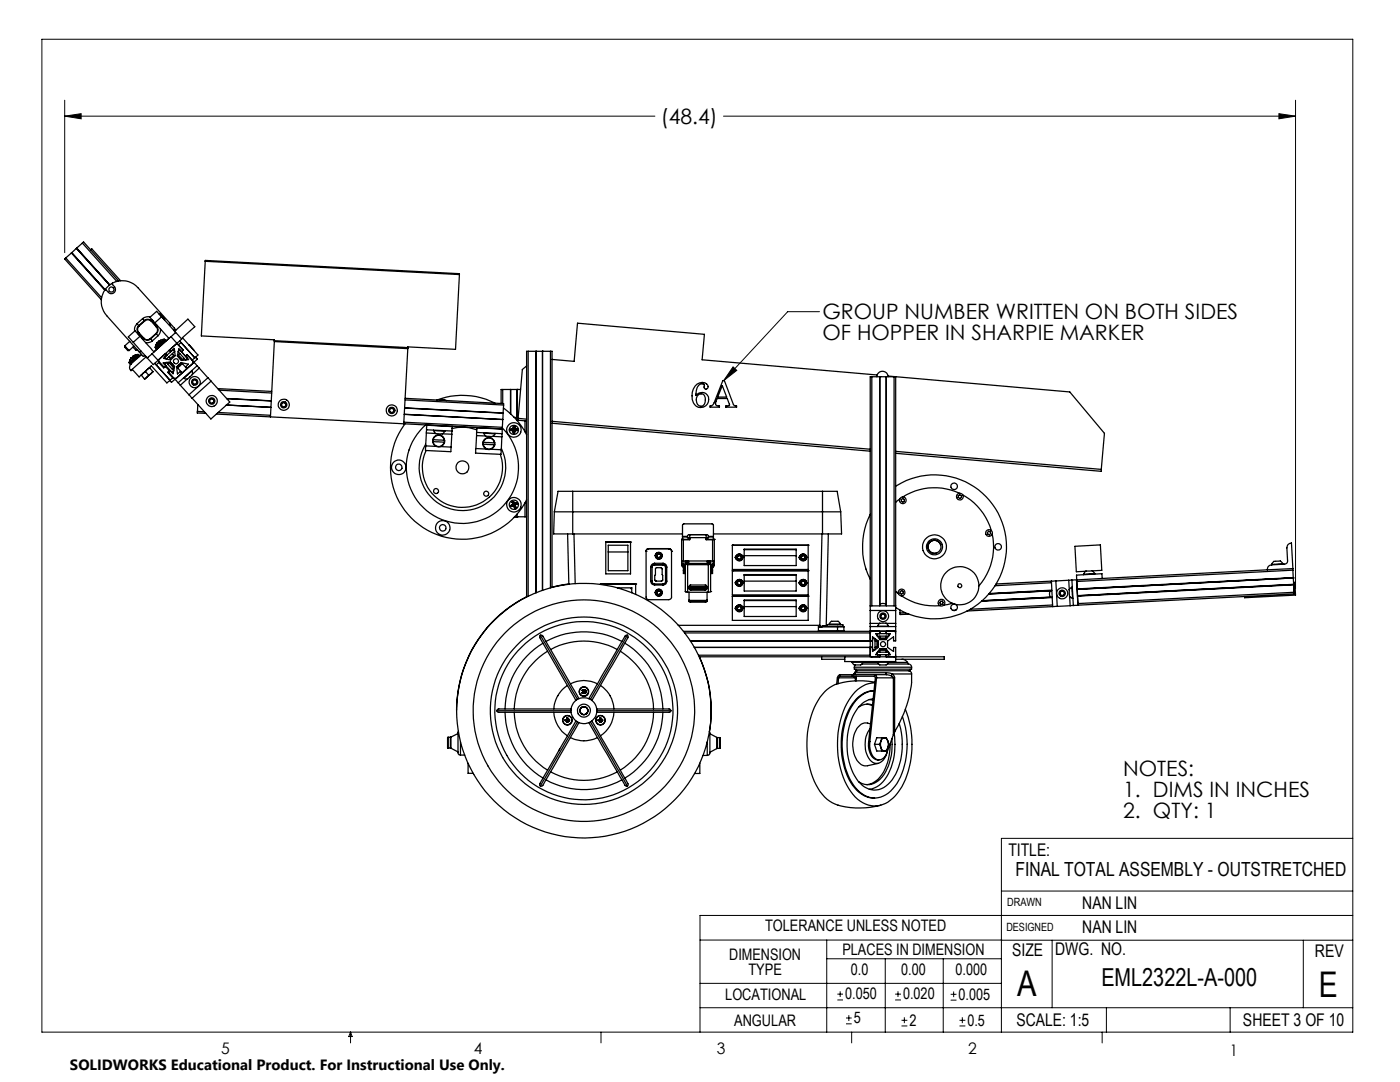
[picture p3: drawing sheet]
<svg xmlns="http://www.w3.org/2000/svg" width="279mm" height="216mm" viewBox="0 0 279 216" stroke-linecap="round" stroke-linejoin="round" font-family="sans-serif">
<g fill="none" stroke="#000" stroke-width=".2">
<path d="M8.4 7.8h261.6v198.2h-261.6zM12.9 23.2l3.3-.5v1zM12.9 20v30.4M12.9 23.2h117.8M144.4 23.2h114.2M255.2 22.7l3.4 .5-3.4 .5zM258.6 20v97.5M146.3 73.2l.7 .7-2.6 2.1zM163.5 62.2h-6.3l-12.8 13.8M199.8 177.8h70.2M270 167.3h-70.2v38.7M139.7 187.6h60.2"/>
<path d="M139.7 196.2h60.1M165 187.6v18.4M165 191.3h34.8M167.1 199.5h1.1M167.1 198.4h1.1M167.7 197.8v1.1M176.7 191.3v14.7M178.6 199.5h1.2M178.6 198.4h1.2M179.2 197.8v1.1M188.2 191.3v14.7M189.7 199.6h1.2"/>
<path d="M189.7 198.4h1.2M190.3 197.8v1.2M199.8 187.6h70.2M210 187.6v13.5M260.1 187.6v13.5M270 182.7h-130.3v23.3M70 206v2.1M70 206l.3 .8h-.7zM119.9 206v2.1M139.7 201.1h130.3M168.8 204.3h1.2M168.8 203.1h1.2"/>
<path d="M169.4 202.6v1.1M170 206v2.1M179.9 204.7h1.2M179.9 203.6h1.2M180.5 203v1.2M191.5 204.7h1.2M191.5 203.6h1.2M192.1 203v1.2M220 206v2.1M220.8 201.1v4.9M245.5 201.1v4.9"/>
</g>
<g fill="#000">
<path d="M146.3 73.2l.7 .7-2.6 2.1z"/>
<path d="M12.9 23.2l3.3-.5v1zM255.2 22.7l3.4 .5-3.4 .5z"/>
</g>
<g fill="none" stroke="#000" stroke-width=".25">
<path d="M13.1 51.5l-.2 .2 7.3 8.1M13.1 51.5l7.2 7.9M14.3 50.5l-1.2 1M14.3 50.5l6.6 7.4M14.3 50.4v.1M14.3 50.4l6.7 7.4M14.3 50.4h.1M15.2 49.6l-.9 .8M15.3 49.5l6.6 7.4-6.7-7.3M15.3 49.5l-.1 .1M15.3 49.5h.1M15.3 49.5l6.6 7.3"/>
<path d="M16.4 48.5l.3-.2 7 7.8M16.4 48.5l-1.1 1M16.4 48.5l6.9 7.7M18.1 49.8l.2-.2 5.8 6.4M21 57.8a4.1 4.1 0 0 0 .3 5.2l6.4 7.1M22.4 56.5v.2a1.03 1.03 0 0 1 .2 1.8 1.1 1.1 0 0 1-1.4-.6l-.2-.1M22.4 56.5a4.1 4.1 0 0 1 5.1 .9l6.4 7.1M22.4 56.5l-.6 .4-.8 .9M41 52.1l50.7 2.7M41 52.1v-.1l50.7 2.6v.2M41 52.1l-.8 14.9 14.6 .8v.2M91.7 54.8l-.8 14.9-9.5-.5v.2"/>
<path d="M24.9 69l.9 1M24.9 69l.1 .5 .5 .5h.3M25.8 72.3v.2M25.8 72.5l.2 .1M25.9 68.1l-1 .9M26 72.6h.2M26 71.8l-.2 .5M26.1 73.9h.1M26.1 71.5h.1M26.1 71.5l-.1 .3M26.2 71.5l-.2 .3M26.2 71.5h.1"/>
<path d="M26.2 71.4l-.1 .1M26.2 71.4h.1M26.3 71.4l-.1 .1M26.3 71.4h.1M26.4 73.7l1.4 1.5 2.4-2.2 3.1 3.4 .6-.5M26.5 71.2h.1M26.5 69.3l.2 .2a.65 .65 0 0 0 .8 .4M26.5 71.1h.1M26.5 71.1v.1M26.6 71.1l-.3 .2M26.6 71.1h.1M26.6 71.1v.1"/>
<path d="M26.6 68.3l2.8 3.1M26.7 71l-.1 .1M26.7 71h.1M26.7 69.1l-.9 .9M27 70.9h.1M27 70.9l-.3 .1M27.3 64.6l.4 .4M27.3 64.6l-.4 .8v.6M27.6 70.7l.1 .1M27.6 70.7l-.6 .2M27.6 70.7l-1.8 1.6M27.6 66.4l-.2 .2"/>
<path d="M27.6 66.4l1 1.2M27.7 70.8l-1.9 1.7M27.7 70.8l.1 .1M27.7 65l.1 .1M27.7 66.4h-.1M27.7 65a.98 .98 0 0 0-.1 1.4M27.7 66.4l1 1.1M27.7 70.1l.9 1 .5-.1M27.8 65.1a.9 .9 0 0 0-.1 1.3M27.8 70.9v.3M27.8 70.9l-1.8 1.7M27.8 66.6l-.2 .2"/>
<path d="M27.9 67.1l-.9-1.1-1.4 1.2 1 1.1M27.9 67.1l-1.3 1.2M28.2 70.1l-.2 .1-.3-.1M28.2 74.8v.1M28.2 70.7l-2.1 1.9a.94 .94 0 0 0 0 1.3M28.2 74.9l.6 .7M28.4 67.3l-.1 .2M28.5 63.6l.3 .4M28.5 63.6l-1.2 1M28.6 67.6a1.03 1.03 0 0 0 1.5 0M28.6 67.6l-.1 .1M28.7 67.5l-.1 .1"/>
<path d="M28.7 67.5a.94 .94 0 0 0 1.3 .1M28.8 64h.1M28.8 64a1.07 1.07 0 0 1 1.5 0M28.8 64l-1.1 1M28.9 64a.99 .99 0 0 1 1.3 .1M28.9 64l-1.1 1.1M29 74.2l-.8 .7M29 74.2l.7 .7M29.2 71.2l-3.1 2.7M29.3 75.3l-.5 .3M29.4 71.4l1.2 1.3 .9-.8M29.7 74.9l-.4 .4"/>
<path d="M29.8 73.3l.1 .1M29.9 73.4l-.6 .4-.3 .4M29.9 73.4l.6 .7M30 67.6h.1M30 63.3l-.7-.1-.8 .4M30.1 67.6l.3 .4M30.1 74.5l-.4 .4M30.1 74.5l-.8 .8M30.2 64.1l1 1.1M30.3 64l-.1 .1M30.3 64l1 1.2M30.3 70.6l-.9 .8"/>
<path d="M30.3 70.6l1.2 1.3M30.4 68l-.5 .3-.8 .1M30.4 63.9l-.1 .1M30.5 74.1l-.4 .4M30.6 64.1l-.2 .1M30.9 72.5l3 3.4M30.9 64.4l2.8 3.1-3 2.7-2.8-3.1M31 69.3v.1M31 69.4l.2 .2M31.2 69.6h.2M31.2 66.5v.1M31.2 66.5l-1.2 1.1"/>
<path d="M31.2 65.2a.94 .94 0 0 1 0 1.3M31.2 66.6l.3 .4M31.2 66.6l-1.1 1M31.3 68.6l-.3 .7M31.3 64.8l-.2 .1M31.3 68.5l-.1 .2zM31.3 65.2a1.03 1.03 0 0 1-.1 1.4M31.3 65.2h-.1M31.4 68.5h.1M31.4 68.4h.1M31.4 68.4v.1M31.4 65l-.1 .2"/>
<path d="M31.5 67l-1.1 1M31.5 71.9l.2 .2M31.7 68.2h.1M31.7 68.2v.1M31.7 68.1v.1M31.7 68.3l-.3 .1M31.7 68.1h.1M31.7 72.1l1.1 1.2M31.7 68.1l.1 .1M31.8 62.6l1 1.2M31.8 62.6l1 1v.2M31.8 62.6l-.1 .1"/>
<path d="M31.8 68.1h.1l-.2 .2M31.8 68.1h.1M31.8 68.1h-.1M32 65.7v.5l-.5 .8M32.2 63.2l2.8 3.1M32.2 63.2l-.9-1.1-1.4 1.2 1 1.1M32.2 63.2l-1.3 1.2M32.6 71.5l2.2-2 .2 1.5-1 .8zM32.7 67.7h.2M32.7 67.7l-.9 .4M32.7 67.7l-1.7 1.6M32.8 73.3l.3-.3-.5-.6 1.4-.2 .9 1-.4 1.4-.5-.6-.3 .3"/>
<path d="M32.8 73.3h.1M32.8 63.8h.1M32.9 67.7l-1.9 1.7M32.9 67.7l.1 .2M33 67.9v.2M33 67.9l-1.8 1.7M33 73.1l-.3 .3-1-1.1-.5 .5 2.7 3.1M33 73.1l.8 .9-.3 .3 1 1.1-.6 .5M33.1 70.5l.3 .3M33.2 70.9l-.3-.3-1.2 1.2v.3M33.2 70.9v.1M33.2 73l-.2 .1"/>
<path d="M33.2 70.9h.1M33.6 74.2l.1 .1M33.7 74.3l1 1.2M33.8 69.9l.2 .3M33.8 72.4l.8 1M33.8 72.4h.3l.4 .4 .2 .3-.1 .3M33.8 72.4l-.3 .3M33.8 69.8l.3 .4M33.9 64.5l.1 .2-.2 .2M33.9 64.5l.9 1-.1 .5M34 73.9l-.3 .4M34.1 67.2l1.2 1.3"/>
<path d="M34.1 67.2l-3.8 3.4M34.4 70.6l.2 .3-.6 .6-.3-.3M34.5 69.8l.4 .4-1.1 .9-.6 .5-.3-.3M34.6 73.4l-.2 .2M34.7 74l-1.5-1.7-.4 .3 1.5 1.7 .3-.3M34.7 75.5l.2 .1 .3-.1M34.7 75.5l.3 .2M34.8 65.5l.3 .4M34.9 66.1l2.6-2.4 1.4 1.5-2.5 2.2 3.1 3.4-.6 .6M35 75.7l.6 .7M35 66.3l-.9 .9M35 66.3l1.3 1.4-1 .8"/>
<path d="M35.2 75.5l-1 .8-.3-.4M35.3 68.5l-3.8 3.4M35.3 68.5l.2 .3M35.5 73.4l.8 1M35.5 68.8l-.3-.1-1.3 1.1 .4 .2M35.5 68.8l1 1.1M35.6 70.2l1.4 1.6M35.6 70.2l.3-.3 1.5 1.6-.3 .3M35.6 76.4l.4 .5M35.6 70.8l.8 1M35.6 70.8l-.1 .3 .5 .5 .2 .2h.2M35.8 68l3.1 3.4"/>
<path d="M35.9 70.6l-.3 .2M36 76.9l1.7 1.9M36.1 68.3l-.5 .5 1 1.1M36.2 70.2h.1M36.3 70.1l-.6-.5-.3 1.4 .8 .9 1.4-.1-.5-.6 .3-.3M36.4 72.6l-.9 .8M36.4 72.6l-.3-.1-.6 .5v.4M36.4 72.6l.9 1M36.5 69.9l-.3 .3 .8 .8 .3-.2M36.5 69.9h.1M36.6 75.4l.1 .1M36.7 71.5l-.3 .3"/>
<path d="M37.3 70.8l1 1.1 .6-.5M37.3 70.8l.1 .1M37.4 73.5l-.4-.3 .6-.5-1.4-.3-1 .8 .2 1.4 .6-.5 .3 .4M37.4 73.5l-2.2 2M37.4 75.6l-1.4 1.3M37.4 70.9l-.3 .3M37.4 70.9l1.1 1.1M37.7 68.8l1 1.1M37.7 78.8l.6 .6M38.3 73.9v.1M38.3 74l.1 .8M38.3 74l-1.6 1.5"/>
<path d="M38.4 74.8l-.3 .2a.93 .93 0 0 1-1.1 .6l-.3-.1M38.5 72l.1 .3-.1 .2M38.5 72.5l-1.1 1M38.5 72l.2 .3M38.6 75.9l.4-.1 .3 .4-.1 .4-.5 .1-.3-.4zM38.7 72.3l-.2 .2M38.7 72.3h.1M38.7 72.3l.6 .7M38.7 72.3l-3.7 3.4M39.1 71.3l.3 .3-.7 .7M39.3 73l.5 .4M39.3 73l-3.7 3.4"/>
<path d="M39.8 73.4l1.7 2M39.8 73.4l-1.4 1.3M41.5 75.4l.6 .7M41.5 75.4l-3.8 3.4M42.1 79.6h.4l.2 .4-.2 .4h-.5l-.2-.4zM42.1 76.1l3.8 4.1-3.8 3.4-3.8-4.2M42.1 76.1l-3.8 3.3M43.4 77.5l10.8 .6M43.7 77.9l10.5 .5M45.2 79.5l8.9 .5M45.3 79.6l8.8 .4M54.8 68v.2"/>
<path d="M54.8 68l26.6 1.4M54.8 68.2l26.6 1.4M54.8 68.2l-.8 15M80.9 79.5l19.6 1v.3M80.9 79.8l19.6 1M81.4 69.4v.2M81.4 69.6l-.8 15M87.2 79.8a14.5 14.5 0 0 1 11.6 .6M87.7 79.9l.8-.2 .6 .2M100.3 77.7h-.3v2.8M100.3 77.7h3.6M100.3 77.7v2.8"/>
<path d="M101.9 77.7v4.9M103.2 77.7h.1M103.2 77.7v6.2M105.1 73l-.9 .7-.8 9.8M105.4 70.1h-.3v49M105.4 70.1h4.5M105.4 70.1v48.9M107 70.1v48.2M108.3 70.1h.1M108.3 70.1v47.7M109.9 70.1h.3v47.1M109.9 70.1v47.2"/>
<path d="M110.2 71.7l4.4 .4 .7-7.6 25.3 2.2-.5 5.1 34.9 3M139.1 76.7a1.24 1.24 0 0 1 1.3-.4 1.24 1.24 0 0 1 .9 1.1 .47 .47 0 0 1-.7 .1 .47 .47 0 0 1 0-.7 .91 .91 0 0 0-1.5 .5l-.2 1.6a1.45 1.45 0 0 1 2.2-.2 1.45 1.45 0 0 1-.2 2.3 1.67 1.67 0 0 1-1.8 .2 1.67 1.67 0 0 1-1-1.5 3.2 3.2 0 0 1 1-3zM139.3 78.8a.89 .89 0 0 1 1.2-.1 .89 .89 0 0 1 .3 1.1 .9 .9 0 0 1-.7 1.2 .9 .9 0 0 1-1.1-.7 1.4 1.4 0 0 1 .3-1.5zM144.1 76.9l.9 2.3h-1.8zM144.3 76h.3l1.8 4.7 .2 .2 .4 .1v.2h-2.1v-.2l.7-.1-.5-1.4h-2l-.3 .9v.3l.3 .2 .5 .1v.2h-1.9v-.2a.82 .82 0 0 0 .8-.6zM174 75.2h-.3v45.7M174 75.2h4.4M174 75.2v45.7M175 75.2a1.13 1.13 0 0 1 1.1-1.1 1.13 1.13 0 0 1 1.1 1.1M175.6 75.2h.1M175.6 75.2v45.7M176.8 75.2l.1 45.7"/>
<path d="M177.2 75l36.3 3.2 6.9 8.3-.6 7.2M178.4 75.2h.4v45.7M178.4 75.2v45.7M39.4 82.1v.3l1.7 .1M39.4 82.1l1.4 .1M39.5 80.7l-.1 1.4M43.2 82.6l57.1 3M43.5 82.3l10.5 .6M45.2 80.8l8.8 .5M56.4 80.4h.5l.2 .4-.3 .4-.4-.1-.2-.3zM78 81.5h.4l.2 .4-.2 .4h-.5l-.2-.4zM80.6 84.2l19.7 1.1"/>
<path d="M80.7 82.7l19.7 1M80.8 81.4l19.6 1M80.8 84.6a14.4 14.4 0 0 0 3.9 20.8 14.4 14.4 0 0 0 20.4-5.7M84.9 88.7a8.6 8.6 0 0 0 6.9 13.2 8.6 8.6 0 0 0 8.2-12.4M84.9 84.8a11.2 11.2 0 0 0-.9 16 11.2 11.2 0 0 0 16 .6 11.2 11.2 0 0 0 .3-16M84.9 89v.9l5.1 .2v-.9M84.9 89l2.2 .1M85 89.9a8 8 0 0 0 6.9 11.4 8 8 0 0 0 8-10.6M85.1 86.4l-.2 2.6M85.1 86.4l1.8 .1M85.1 85.8v.6M85.1 85.8l5.1 .2"/>
<path d="M85.2 84.8l-.1 1M85.2 84.8l5 .3M85.2 84.8h.1M86.4 88.1a1.2 1.2 0 0 0 1.1 1.1 1.2 1.2 0 0 0 1.2-1M86.4 88.1h.1M86.4 87.7a1.2 1.2 0 0 1 1.2-.9 1.2 1.2 0 0 1 1.1 1M86.4 87.7h.1M86.4 87.7v.4M86.4 88.1a1.13 1.13 0 0 0 1.1 1 1.13 1.13 0 0 0 1.2-.9M86.4 88.1l2.3 .1M86.5 87.7a1.11 1.11 0 0 1 1.1-.8 1.11 1.11 0 0 1 1.1 .9M86.5 87.7l2.2 .1"/>
<path d="M86.5 85.9l.1 .2a1.47 1.47 0 0 0 1.8 .4l.4-.5M86.5 85.9l2.3 .1M86.5 85.8v.1M87.9 89.1l2.1 .1M88.3 86.6h1.9M88.7 88.2h.1M88.7 87.8h.1M88.7 87.8v.4M88.8 85.9v.1M90.2 86.6l-.2 2.6M90.2 85.5a8.3 8.3 0 0 1 4.9 .3M90.2 86v.6"/>
<path d="M90.2 85.1v.9M90.2 85.1h.1M95 89.5l-.1 .9 5.1 .3v-1M95 89.5l2 .1M95.1 86.3v.6M95.1 86.3l5.1 .2M95.1 86.9l-.1 2.6M95.1 86.9l1.8 .1M95.2 85.4l-.1 .9M95.2 85.4l5.1 .2M95.2 85.3v.1M96.3 88.6a1.22 1.22 0 0 0 1.2 1.1 1.22 1.22 0 0 0 1.2-.9"/>
<path d="M96.3 88.6l.1 .1M96.4 88.3a1.2 1.2 0 0 1 1.2-1 1.2 1.2 0 0 1 1.1 1.1M96.4 88.3h.1M96.4 88.3l-.1 .3M96.4 88.3a1.13 1.13 0 0 1 1.2-.9 1.13 1.13 0 0 1 1.1 1M96.4 88.3l2.3 .1M96.4 88.7l2.2 .1M96.4 88.7a1.11 1.11 0 0 0 1.1 .9 1.11 1.11 0 0 0 1.1-.8M96.6 86.4l.1 .3a1.55 1.55 0 0 0 1.8 .3l.3-.4M96.6 86.4l2.2 .2M96.6 86.4h.1M97.9 89.6l2.1 .1"/>
<path d="M98.3 87.1l1.9 .1M98.6 88.8h.1M98.7 88.4h.1M98.7 88.4v.4M98.8 86.5v.1M100.2 87.2l-.2 2.5M100.2 86.5v.7M100.3 85.3v.3M100.3 85.6l-.1 .9M100.3 85.6h.1M100.4 83.7l-.1 1.6M100.4 82.4h.1"/>
<path d="M100.4 82.4v1.3M100.5 81.5a14.2 14.2 0 0 1 4.6 5.2M100.5 80.8l-.1 1.6M102.2 85.7h-.2v.2h.2M102.2 85.9h.2M102.2 85.9l.2 .1M102.2 85.7h.1M102.2 85.9h.1M102.4 85.6l-.2 .1M102.4 86v.1M102.4 85.6h.1M102.4 85.9v.1"/>
<path d="M102.4 85.9l.1 .2M102.4 86.1v.3h.3v-.3M102.4 85.2h.3M102.4 85.2h.1M102.4 86.1h.1M102.4 85.2v.2M102.4 85.4v.2M102.4 85.4h.1M102.4 85.2l.1 .2M102.5 86.1v.3h.2v-.3M102.5 85.4l-.1 .2M102.6 83.3l.6 .1"/>
<path d="M102.7 86.1h.1M102.7 85.4v.2M102.7 85.2h.1M102.7 85.2v.2M102.7 85.4l.1 .2M102.7 85.4h.1M102.7 85.6l.2 .1M102.7 85.9v.2M102.7 85.9l.1 .1M102.8 86l-.1 .1M102.8 85.6l.1 .1M102.8 85.6h-.1"/>
<path d="M102.9 85.7h.1M102.9 85.9h.1M102.9 85.7h.3M102.9 85.9h.3M102.9 85.9l-.1 .1M102.9 85.9h-.2M103.2 85.7v.2M103.2 85.7h.1M103.2 85.9h.1M103.4 83.5v.4l1.7 .1M103.4 83.5l1.7 .1M104.8 84v2.2"/>
<path d="M110.2 84.5l63.5 5.5M110.2 84.1l63.5 5.5M114.3 98h-2.9l-.8 4.1M114.3 98v8.5M114.3 98h49.8M164.1 98h3l.7 4.1M164.1 98v8.5M178.8 97a14.4 14.4 0 0 1 22.1 12.1 14.4 14.4 0 0 1-22.1 12.1M178.8 90.5l41 3.6v-.4M178.8 90.1l41 3.6M179.6 99.6l-.8 .6M179.9 99.7l.3-.2 .3 .2v.3l-.3 .2-.3-.2z"/>
<path d="M191.2 98.9l.4-.2 .3 .2v.4l-.3 .1-.4-.1zM191.5 98.4a11.9 11.9 0 0 0-11.3 .8M192.1 98.7a12 12 0 0 1 5.7 7.2M102 100.9l.1 .2M102 100.9h.1M102.1 101.1h.1M102.2 100.8l-.2 .1M102.2 100.8h.1M102.2 100.2h.1M102.2 100.2l.1 .2M102.3 100.9h.2M102.3 101h.2"/>
<path d="M102.3 101l-.2 .1M102.3 100.9v.1M102.3 100.9l-.2 .2M102.3 100.4v.2M102.3 100.6l-.1 .2M102.3 100.6h.1M102.3 100.4h.1M102.4 100.1l-.2 .1M102.4 100.1h.1M102.4 100.1l.1 .2M102.4 100.1l.1 .3M102.5 101l.1 .1"/>
<path d="M102.5 100.4l.1 .1M102.5 100.9v.1M102.5 100.9l.1 .2M102.5 100.3l.2 .2M102.5 100.3v.1M102.6 101.1l.1 .2M102.6 101.1h.1M102.7 100.5h-.1M102.7 101.3h.1M102.8 100.8v.2M102.8 100.8h.1M102.8 101h.1"/>
<path d="M102.8 101l.1 .2M102.8 100.5h-.2M102.8 100.4l-.1 .1M102.8 100.4v.1M102.9 101.2l-.2 .1M102.9 101.2h.1M102.9 100.7l-.1 .1M102.9 100.6v.1M102.9 100.6l-.1 .2M103 100.4l.2 .2M103 100.4h.1M103 103.1h1.8"/>
<path d="M103 100.4h-.2M103 100.4l-.2 .1M103.2 100.6h.1M103.2 100.6l-.3 .1M103.2 100.6h-.3M103.2 103.1h.1M103.2 103l-.6 .3M103.2 102.6v.5M104.8 103.1h.3M104.8 100.3v2.8M105.1 119.1a25.4 25.4 0 0 0-14 22.6M110.6 102.1l-.1 4.4h3.8"/>
<path d="M110.6 102.1h57.2M113.3 106.5l.2 10.1M113.5 116.5l-3.3 .7M114.3 106.5h21.9M114.5 106.5l.3 10M119.8 116.5h.1M119.8 116.5h7.1M119.8 116.5v.1M120.9 108.2h.1M120.9 108.2h4.9M120.9 108.2v6.3h4.9v-6.3M121.4 110.1v3.8h3.9v-3.8"/>
<path d="M121.4 110.1v-1.3h3.9v1.3M121.4 110.1h3.9M123.2 117.3h2.9M125.8 108.2h.1M126.1 117.3v1M126.1 117.3l-.2 .2M126.9 116.5h.1M126.9 116.5v2.1M128.9 110l.1 9.3 .4 .4h4.1a.54 .54 0 0 0 .5-.6v-9.1M128.9 110h.1M129.4 109.5l-.3 .1-.2 .4M129.4 109.5a.49 .49 0 0 0-.5 .5"/>
<path d="M129.4 109.5h4.1M129.4 109.5h.1M129.9 113.2h.2M129.9 116h.2M129.9 116a.78 .78 0 0 0 .7 .7M129.9 113.2v2.8M130.1 113.2v2.8a.49 .49 0 0 0 .5 .5M130.6 112.7l-.3 .2-.2 .3M130.6 112.7l-.3 .1-.2 .4M130.6 112.4a.85 .85 0 0 0-.7 .8M130.6 112.4v.3M130.6 116.5v.2"/>
<path d="M130.6 112.4h1.7M130.6 112.7h1.7M130.6 116.7h1.7M130.6 116.5h1.7M130.6 112.7h.1M130.8 110.9a.69 .69 0 0 1 .7-.7 .69 .69 0 0 1 .7 .7M130.8 118.3a.69 .69 0 0 1 .7-.7 .69 .69 0 0 1 .7 .7M131 116l-.3-.3v-.9l.1-.1v-1.2l.2-.2h1l.1 .1 .2 2.4-.3 .2M131 116h1M131 115.9v.1M131.1 110.7v.4M131.1 111.1l.4 .2"/>
<path d="M131.1 118.1v.4M131.1 118.5l.4 .2M131.5 110.5l.3 .2M131.5 110.5l-.4 .2M131.5 117.9l.3 .2M131.5 117.9l-.4 .2M131.5 111.3h.1M131.5 118.7h.1M131.8 110.7v.4M131.8 111.1l-.3 .2M131.8 118.1v.4M131.8 118.5l-.3 .2"/>
<path d="M132 115.9v.1M132.3 112.7l.4 .2 .1 .3M132.3 112.7l.4 .1 .1 .4M132.3 112.4a.78 .78 0 0 1 .8 .8M132.3 112.4v.3M132.3 116.5v.2M132.3 112.7h.1M132.8 113.2v2.8a.49 .49 0 0 1-.5 .5M132.8 113.2h.3M132.8 116h.3M133.1 116a.73 .73 0 0 1-.8 .7M133.1 113.2v2.8"/>
<path d="M133.5 109.5a.49 .49 0 0 1 .5 .5M133.5 109.5h.1M134 110h.1M136 107.6l.4 .1M136 107.6h.1M136 111.9h.4M136 107.6v5.2l.2 .3h.2M136 107.6h.3M136.2 107v.1M136.2 107v-2.3l.3-.2 5.7 .1 .2 .1v2.3M136.2 107.1h1M136.2 107h1"/>
<path d="M136.2 107.1v.5M136.3 107.6h.1M136.3 107.6h1.4M136.3 111.9v1M136.3 112.6h.1M136.3 112.9h.1M136.3 112.6v.3M136.4 112.9l.2 .2M136.4 113.1h.1M136.4 112.6l.2 .2v1M136.4 113.8v.6h.2v-.6M136.4 107.7v4.2"/>
<path d="M136.4 112.6v.3M136.4 113.1v.7M136.4 111.9h5.8M136.4 113.8h.2M136.6 113.5h.2M136.6 113.9h.2M136.8 112.5l.4 .2M136.8 118l.4 .2M136.8 118h.1M136.8 111.9v.4M136.8 112.3v5.7M136.8 112.5h.3"/>
<path d="M136.8 112.3h.3M137.1 112.3v.3h4.4v-.3M137.1 111.9v.4M137.1 112.4h.1M137.2 111.9v.7M137.2 107l.2-.3h3.7l.3 .3M137.2 107.1l.4 .3M137.2 107.1l.4 .4M137.2 107v.1M137.2 112.7h4.2M137.2 118.2h4.2M137.2 112.7v5.5"/>
<path d="M137.4 111.9v.7M137.4 112.4h3.7M137.5 119.8l.3 .1M137.5 119.8v.3l.3 .1M137.5 118.2v1.6M137.5 117.3l.3 .4M137.5 119.8h3.6M137.6 107.4v.1M137.6 107.5h.1M137.6 107.4h.1M137.7 106.7v.6M137.7 117.1h3.2"/>
<path d="M137.7 117.1v.3h1.1h2h.1v-.3M137.7 116.8v.3M137.7 107.3h3.2M137.7 107.3v.4h-1.3M137.7 112.4v.2M137.8 119.9v.3M137.8 119.9h3M137.8 117.7l-.3-.2v-.5l.3-.3 3.1 .1 .2 .2v.5l-.3 .2M137.8 117.7h3M137.8 117.7h.1M138.2 117.1h2.2zM140.8 117.7h.1"/>
<path d="M140.8 119.9v.3M140.9 106.7v.6M140.9 107.6h1.4M140.9 116.8v.3M140.9 107.3v.4h1.3M140.9 112.4v.2M140.9 107.5h.1M140.9 107.4h.1M141 107.4v.1M141.1 119.8l-.3 .1M141.1 117.3l-.3 .4M141.1 118.2v1.6"/>
<path d="M141.1 119.8v.2M141.1 119.8h.1M141.1 120h.1M141.1 111.9v.7M141.4 112.7v5.5M141.4 111.9v.7M141.4 107.1l-.1 .2-.3 .1M141.4 107.1l-.1 .3-.3 .1M141.4 112.4h.1M141.4 107v.1M141.4 107.1h1M141.4 107h1"/>
<path d="M141.5 111.9v.4M141.5 112.5h.3M141.5 112.3h.3M141.8 112.5l-.4 .2M141.8 118h.1M141.8 118l-.4 .2M141.8 111.9v.4M141.8 113.5h.2M141.8 113.9h.2M141.8 112.3v5.7M142 113.8v.6h.2v-.6M142 113.8h.2"/>
<path d="M142.2 113.1h.1M142.2 112.9l-.2 .2M142.2 112.6l-.2 .2v1M142.2 112.9h.1M142.2 107.7v4.2M142.2 112.6v.3M142.2 113.1v.7M142.2 112.6h.1M142.3 107.6h.1M142.3 111.9l-.1 1M142.3 112.6h-.1M142.3 107.6h.3"/>
<path d="M142.4 107v.1M142.4 106.5h21.7M142.4 107.1v.5M142.6 107.6h.1M142.6 107.6l-.4 .1M142.6 111.9h-.4M142.6 107.6v5.3l-.4 .2M146.2 108.8h.1M146.2 119h.1M146.2 113.9h.1M146.2 108.8v4.8h15.1v-4.8M146.2 113.9v4.8h15.1v-4.8"/>
<path d="M146.2 119v4.8h15.1v-4.8M146.2 108.8h15.1M146.2 113.9h15.1M146.2 119h15.1M146.8 111.2l.1 .3M146.8 116.3l.1 .3M146.8 111.2h.1M146.8 116.3h.1M146.9 116.3h.1M146.9 111.2h.1M146.9 116.3a.69 .69 0 0 1 .6-.7 .69 .69 0 0 1 .7 .7M146.9 111.2a.69 .69 0 0 1 .6-.7 .69 .69 0 0 1 .7 .7"/>
<path d="M147 110.9l-.2 .3M147 116l-.2 .3M147.2 116.1v.4M147.2 116.5l.3 .2M147.2 111.1v.3M147.2 111.4l.3 .3M147.5 115.9l-.3 .2M147.5 115.9l.4 .2M147.5 116.7h.1M147.5 110.8l.4 .3M147.5 110.8l-.3 .3M147.5 111.7h.1"/>
<path d="M147.9 116.1v.4M147.9 116.5l-.4 .2M147.9 111.1v.3M147.9 111.4l-.4 .3M148.2 116.3h.1M148.2 111.2h.1M148.5 110.9v2h10.4v-2M148.5 116v1.9h10.4v-1.9M148.5 109.7h10.4M148.5 110.9v-1.3h10.4v1.3M148.5 116v-1.3h10.4v1.3M148.5 110.9h10.4"/>
<path d="M148.5 116h10.4M148.5 119.8h10.4M148.5 114.8h10.4M159.5 111.2l.2 .3M159.5 116.3l.2 .3M159.5 111.2h.1M159.5 116.3h.1M159.6 116.3h.1M159.6 111.2h.1M159.6 116.3a.69 .69 0 0 1 .7-.7 .69 .69 0 0 1 .7 .7M159.6 111.2a.69 .69 0 0 1 .7-.7 .69 .69 0 0 1 .7 .7M159.7 110.9l-.2 .3"/>
<path d="M159.7 116l-.2 .3M159.9 116.1v.4M159.9 116.5l.4 .2M159.9 111.1v.3M159.9 111.4l.4 .3M160.3 115.9l-.4 .2M160.3 115.9l.4 .2M160.3 116.7h.1M160.3 110.8l-.4 .3M160.3 110.8l.4 .3M160.3 111.7h.1M160.7 116.1v.4"/>
<path d="M160.7 116.5l-.4 .2M160.7 111.1v.3M160.7 111.4l-.4 .3M161 116.3h.1M161 111.2h.1M161.3 108.8h.1M161.3 119h.1M161.3 113.9h.1M164 106.5l-.4 18.3M165.3 106.5l-.4 18.4M167.8 102.1l.2 4.4h-3.9M173.7 102.6a14.6 14.6 0 0 0 0 13"/>
<path d="M178.8 118l.5 .5M179.7 118l.3-.1 .3 .2-.1 .3-.3 .2-.3-.2zM179.9 118.9a11.9 11.9 0 0 0 7.7 2M187.7 108.7a1.3 1.3 0 0 0-1.6-.8 1.3 1.3 0 0 0-.9 1.6 1.3 1.3 0 0 0 1.7 .8M187.7 120l.4-.1 .1 .3-.1 .3-.4 .1-.1-.3zM197.3 106l.3 .1 .1 .4-.3 .2-.3-.1v-.3zM197.3 118.5l12.3-.6-.2 .6 .3 .6-13.7 .8M198 106.6a12 12 0 0 1-2.6 10.3M209.8 116l.3 5M209.8 116l-11 .5M209.8 116.3l-11.2 .6M209.9 117.9l-12.5 .6"/>
<path d="M209.9 117.8l-12.5 .6M210 119.2l-14.1 .8M210 119.2l-14 .7M210.7 115.9l-.9 .1M210.7 115.9l.3 5.1M211.7 118h.5l.2 .4-.2 .4h-.4l-.3-.4zM213.3 115.8l-2.6 .1M213.3 115.8l.1 1.8M213.5 119l.1 1.9M213.9 117.2l-.3 .2a.74 .74 0 0 0-.2 .9 .86 .86 0 0 0 .6 1.1M213.9 117.2l.1 2.2M213.9 115.7l-.6 .1"/>
<path d="M213.9 115.7l.3 5.1M214 117.2h-.1M214 119.4h.1M214.8 115.7h-.9M214.8 115.7l.3 5.1M214.8 115.7h.1M214.9 115.7v.3M214.9 116l.1 1.5M215 117.5v.1M215 117.6h.1M215 117.6l.1 1.3M215.1 118.9v.1"/>
<path d="M215.1 119v1.4M215.1 119l43.1-2.3 .1 1.5-43.2 2.2M215.1 118.9h.1M216.3 114.6v.1M216.7 114l-.4 .6M218 113.9l.5 .6M218 113.9l-1.3 .1M218 113.9l1.9-.1-.3-5.1-5.1 .3 .3 5.1 1.9-.1M218.5 114.5l-2.2 .1M218.5 114.5h.1M220 115.4l-.1-.9-5.1 .3 .1 .9M220 115.4l-5.1 .3"/>
<path d="M248.4 119l-33.2 1.8M252.9 113.7l-32.9 1.7M253.8 112.7a.86 .86 0 0 0-.9 1M253.8 112.7l2.6-.1a.6 .6 0 0 0 .6-.7l-.2-2.6a.9 .9 0 0 1 .9-.9l.3 5.1M253.8 112.6v.1M256 112.5l-.2-.3a.59 .59 0 0 0-.8-.2 .86 .86 0 0 0-1 .3l-.2 .3M256 112.5l-2.2 .1M256 112.5v.1M258 113.5v.3M258 113.8l-43.1 2.2M258 113.8l.1 1.5M258 113.5l-5.1 .2"/>
<path d="M258.1 115.3h.1M258.1 115.3l-43.1 2.2M258.1 115.3l-43.1 2.3M258.1 115.3l.1 .9M258.2 116.2h.2l.2 2.5-10.2 .6v-.3M258.2 116.2l.1 2.3-9.9 .5M258.2 116.6l-43.1 2.3M107.8 126.8l.3-.1 .2 .2 7.2 12.5M107.8 126.8l-.1 .4 7.2 12.6M107.8 126.8l7.5 12.8M108.4 128.3a15.7 15.7 0 0 0-7.6 13.2M109 128a15.9 15.9 0 0 1 15.1 0"/>
<path d="M109.3 129.9a14 14 0 0 0-6.7 11.6M109.9 129.6a13.9 13.9 0 0 1 13.3 0M113.2 136.8a6.2 6.2 0 0 0-2.7 4.7M113.8 136.5a5.8 5.8 0 0 1 5.4 0M116.1 138.2l.2 .2M116.2 137.7l.1 .2M116.2 137.7l.1 .1M116.3 138.1h.1M116.3 138.1l-.2 .1M116.3 137.6l.2 .2M116.3 137.6l-.1 .1M116.3 137.9v.1"/>
<path d="M116.3 138.1l.1 .1M116.3 137.9h.1M116.3 137.6l.1 .2M116.3 138v.1M116.3 138h.1M116.3 137.9l.1 .1M116.4 137.8h-.1M116.4 138h.1M116.4 138l-.1 .1M116.4 137.8h.1M116.4 138.2l-.1 .2M116.4 138.2h.1"/>
<path d="M116.5 137.8h.1M116.5 137.8h-.1M116.5 138.2h-.1M116.5 138.2h.1M116.5 138.2l.1 .1M116.5 138.1h.1M116.5 138.1v.1M116.5 138.1l-.1 .1M116.5 138.1l.1 .1M116.6 137.8h.1M116.6 138.3h.1M116.6 138.3l.2 .1"/>
<path d="M116.6 138.2v.1M116.7 138h.1M116.7 137.8h.1M116.7 138.2h.1M116.7 138v.1M116.7 137.8h-.1M116.7 138.2l.1 .2M116.7 137.8l.1 .1M116.7 138l.1 .1M116.7 138.1h.1M116.7 138.1v.1M116.7 137.9h.1"/>
<path d="M116.7 137.9v.1M116.7 138.1l.2 .2M116.8 137.9l-.1 .1M116.8 137.9h.1M116.8 138.1l.1 .2M116.8 138.1h.1M116.8 138.1h-.1M116.8 137.6l.1 .2M116.8 137.6l-.2 .2M116.8 137.6l-.1 .2M116.9 137.8l-.1 .1M116.9 138.3l-.1 .1"/>
<path d="M119.8 136.8a6 6 0 0 1 2.7 4.7M123.8 129.9a13.9 13.9 0 0 1 6.6 11.6M124.7 128.3a15.9 15.9 0 0 1 7.6 13.2M125.2 126.8l.2 .3-.1 .1-7.2 12.6M125.2 126.8l-.5 .1-7.2 12.5M125.2 126.8l-7.4 12.8M135.4 124.8h28.2M136.4 126h30.7M136.7 126.3h37M137.8 127.9h36.3M137.8 120.2h3M137.8 127.9h35.9"/>
<path d="M139.4 130.7h34.3M139.6 131.1h48.9v.5h-9.7M139.6 131.1a25.3 25.3 0 0 1 2 14.9M141.1 120l-.3 .2M146.8 121.4l.1 .3M146.9 121.4h.1M146.9 121.4a.69 .69 0 0 1 .6-.7 .69 .69 0 0 1 .7 .7M147 121l-.2 .4M147.2 121.2v.4M147.2 121.6l.3 .2M147.5 121l-.3 .2M147.5 121l.4 .2"/>
<path d="M147.5 121.8h.1M147.9 121.2v.4M147.9 121.6l-.4 .2M148.2 121.4h.1M148.5 121v2h10.4v-2M148.5 121v-1.3h10.4v1.3M148.5 121h10.4M159.5 121.4l.2 .3zM159.6 121.4h.1M159.6 121.4a.69 .69 0 0 1 .7-.7 .69 .69 0 0 1 .7 .7M159.7 121l-.2 .4M159.9 121.2v.4"/>
<path d="M159.9 121.6l.4 .2M160.3 121l-.4 .2M160.3 121l.4 .2M160.3 121.8h.1M160.7 121.2v.4M160.7 121.6l-.4 .2M161 121.4h.1M163.3 125.9v.1M163.3 125.9h3.8M163.6 124.8l.3 .3M163.9 125.1h.1M164 131.1v.5h4.6"/>
<path d="M164.3 124.9h.6M164.3 124.9l-.4 .2M164.3 124.9l.1 .1M164.4 125l-.5 .1M164.4 125h2.7M164.9 124.9l.1 .1M165 125v-.4h3.2v.4M165.5 124.5l.1-.1a1.56 1.56 0 0 1 1.8-.3l.3 .4M165.5 124.5h2.2M165.5 124.5v.1M167.1 125.9v.1M167.1 125.1h1.3"/>
<path d="M167.1 125.9h1.3M167.1 125v.1M167.1 125h1.3v.1M167.1 126h1.2M167.1 125.1h-3.8v.8M167.1 125.1v.8M167.3 136.4a7.2 7.2 0 0 0-4.4 4 18.4 18.4 0 0 0 .8 17.5 7.4 7.4 0 0 0 6.1 3.2l3 .1 3-.5M167.4 135.3l.2-.4h6.9l.2 .2-1.3 12.9M167.4 135.3h3.3M167.4 135.3l-.1 1.1M167.7 124.5v.1M168.4 125.9l-.1 .1"/>
<path d="M168.4 125.1v.8M168.6 131.1v.9h10.2v-.9M170 132.1l.2 .3a.8 .8 0 0 0 1 .3 .8 .8 0 0 0 1.1-.6M170 134.9l.5 .2M170 132.1h2.3M170 132v.1M170.5 135.1l.2 .2M170.5 133.1v.4h11.4v-.4M170.5 133.1h11.4M170.5 134.4h.1M170.6 134.9l-.1 .2M170.6 134.2l-.3 .4h-.3l.5-.2"/>
<path d="M170.6 134.2h6.2M170.6 134.2l-.1 .2M170.7 132.7l-.2 .4M170.7 135.3h.2M170.7 135.3v.6M170.8 133.5v.3h10.8v-.3M170.9 134.9v.4M170.9 135.3v.6M171.1 133.8l-.5 .3-.1 .3M172 132.5h3.4M172.2 132.2h3M172.3 132v.1"/>
<path d="M173.5 139.6l.7 .1M173.7 125v.9M173.7 124.4v.6M173.7 120.9v.9M173.7 125.9v.4M173.7 130.7v.4M173.7 129.2h.1M173.7 130.7l.3 .4M173.7 121.8v2.6M173.7 126.3v4.4M173.7 125.9h5.1M173.7 125h5.1"/>
<path d="M173.7 120.9h5.1M173.7 121.8h5.1M173.7 124.4h1.8M174 126l-.3 .3M174 127.9l.1-.8 1.2 .8v1.3l-1.2 .8-.1-.8M174.1 129.2h-35.5M174.2 139.4a6.2 6.2 0 0 0-4.5 4.9 13.2 13.2 0 0 0 1.5 11.6 3.9 3.9 0 0 0 6.5 .2 12.7 12.7 0 0 0 2-10.7l-.2-1M174.5 134.6l.3 .2 .1 .5M174.6 136.1a16.5 16.5 0 0 0-7.3 .3M174.6 136.2a6.2 6.2 0 0 0-5.2 3.6 18.2 18.2 0 0 0 .4 18.1 5.3 5.3 0 0 0 7.4 2.2 11.7 11.7 0 0 0 4.5-7.9 19.3 19.3 0 0 0-1-10.7M174.6 127.4h-.5v2.2h.5v-2.2M174.6 129.2h.4"/>
<path d="M174.6 127.9h.4M174.9 135.3h3.4M174.9 135.3l-1.3 12.7M175 127.9v1.3M175 127.9l.3 .2v.8M175.1 126.9v-.5h2.2v.5h-2.2M175.1 130.6h.1M175.1 130.6h2.2M175.1 130.2v.4M175.1 132.1l.2 .3a.8 .8 0 0 0 1 .3 .8 .8 0 0 0 1-.6M175.1 125l.2-.3a1.39 1.39 0 0 1 1.8-.1l.2 .4M175.1 130.1h2.2"/>
<path d="M175.1 132.1h2.2M175.1 125h2.2M175.1 125h.1M175.1 132v.1M175.3 129l-.3 .2M175.5 130.6l.1 .1M175.5 126l.1 .1M175.6 120.6l.6-.2 .6 .2M175.6 129.6h.1M175.6 127.3h1.2M175.6 127.3l.1 .3h1l.1-.3M175.6 126.4h-.8l.8 1.2h1.2l.9-1.2h-.8"/>
<path d="M175.6 131.1v-.5h-.8l.8-1.1h1.2l.9 1.1h-.9v.5M175.6 126v.4M175.6 126.9v.4M175.6 129.6v.5M175.7 129.5l-.1 .1M175.7 129.5h1l.1 .3h-1.2zM175.8 122.7l.4-.2 .4 .2v.5l-.4 .2-.4-.2zM176.8 129.6h.1M176.8 129.5v.1M176.8 134.2l1.3 .3M176.8 134.2l.1 .4M176.8 126v.4"/>
<path d="M176.8 126.9v.4M176.8 129.6v.5M176.9 134.6h-9.2l-.5 .3-.2 1.6M176.9 134.6l1 .3M176.9 124.4h1.9M177 130.6l-.1 .1M177 126l-.1 .1M177.1 132.5h4.2M177.3 132.2h3.8M177.3 130.6h.1M177.3 125h.1M177.3 130.2v.4"/>
<path d="M177.3 132v.1M177.9 134.9l.4 .4M178.1 134.5l-.2 .4M178.1 134.5l.4 .8M178.1 134.5h3.8M178.3 135.3h.2M178.3 135.3v11.3M178.4 126l.4 .2v1.7l-.5-.1v-.7l-1.2 .8v1.3l1.2 .8v-.8h.5v1.7l-.4 .2M178.5 135.3v10.7M178.8 125v.9M178.8 124.4v.6M178.8 120.9v.9"/>
<path d="M178.8 121.8v2.6M178.8 125.9l-10.5 .1M179.6 121.7v.6M179.6 122.3v.3h1.8M180 131.6a1.29 1.29 0 0 1 1.1 .6M180.7 122.3h-1.1M181.1 132.2l.2 .3M181.3 132.5a.6 .6 0 0 1 .6 .6M181.3 133.8a.6 .6 0 0 1 .6 .7M181.9 134.5a21.8 21.8 0 0 1-3.4 11.5M190 120.4l-1.7 .4M190.8 121.7l-.7 .1"/>
<path d="M210.1 121l-17.1 .9M210.1 120.7l-16.5 .9M211 121h-.9M213.6 120.9l-2.6 .1M214.2 120.8l-.6 .1M215.1 120.4l.1 .4M215.1 120.8h-.9M215.1 120.8h.1M89.4 147.1l-.1 .1v2l.1 .1M89.4 147.1v2.2M89.4 147.1h.5M89.4 149.3h.5"/>
<path d="M89.9 149.3h.1M89.9 147.1v2.2M90 147.1h-.1M90 147.1v2.2M90 149.3l1.4 .7M91.4 146.4l-1.4 .7M91.5 145.9l-.1 4.3 .2 .4 .3 .1M91.9 148v2.7M91.9 150.7h.8M93.4 152.3v2h1M99.2 141.8l.1 .3h.3h14.4M99.2 141.8h14.7"/>
<path d="M100.8 142.1a15.6 15.6 0 0 0 7.6 13.2M102.6 142.1a13.9 13.9 0 0 0 6.7 11.6M109 155.6a15.7 15.7 0 0 0 15.1 0M109.9 154a13.9 13.9 0 0 0 13.3 0M110.5 142.1a6.1 6.1 0 0 0 2.7 4.7M111.7 149.4l-.2 .4M112.8 143.6h.2M112.8 143.6v.2M112.8 143.8h.2M112.8 143.6l.2 .1M113 143.7v.1M113 143.7h.1"/>
<path d="M113 143.8h-.2M113 143.8h.1M113 143.6h.1M113 143.8l.1 .1M113 143.6v.1M113.1 143.9h.1M113.1 143.5v.1M113.1 143.6h-.1M113.1 143.6h.1M113.1 144v.1M113.1 144.1h.2M113.1 143.3h.2"/>
<path d="M113.1 143.3v.2M113.1 143.5h.1M113.1 143.8h.1M113.1 143.9v.1M113.1 143.8v.1M113.1 143.8l.1 .1M113.1 143.6l-.1 .1M113.1 143.3l.1 .1M113.2 143.9h.1M113.2 143.4h.1M113.2 144h.1M113.2 143.4v.1"/>
<path d="M113.2 143.5l-.1 .1M113.2 144l-.1 .1M113.3 143.5h.1M113.3 143.9h.1M113.3 143.5v.1M113.3 143.9v.1M113.3 143.4v.1M113.3 144v.1M113.3 143.3v.2M113.3 143.3v.1M113.3 143.8h.1M113.3 143.6h.1"/>
<path d="M113.3 143.8l.1 .1M113.3 143.6l.2 .1M113.3 143.8v.1M113.4 143.9h-.1M113.4 143.9h.1M113.4 143.6h.1M113.4 143.5v.1M113.4 143.6h-.1M113.4 143.5l-.1 .1M113.5 143.8l-.1 .1M113.5 143.7h.1M113.5 143.8h.1"/>
<path d="M113.5 143.6h.1M113.5 143.6v.1M113.5 143.8h-.2M113.5 143.6h.2M113.5 143.7v.1M113.5 143.8h.2M113.7 143.8h-.2M113.7 143.6v.2M113.7 143.6l-.2 .1M113.8 147.2a6.1 6.1 0 0 0 5.4 0M114 141.5h-14.4h-.3l-.1 .3M114.9 143.9l-7.2 12.5v.3l.1 .1"/>
<path d="M115.3 144l-7.5 12.8M115.5 144.2l-7.2 12.5-.2 .2-.3-.1M117.5 144.2l7.2 12.5 .5 .1M117.8 144l7.4 12.8M118.1 143.9l6.2 10.7a4.2 4.2 0 0 1 1.1 2l-.2 .2M119.1 141.5h14.4l.3 .1 .1 .2M119.1 141.8h14.8M119.4 143.6h.2M119.4 143.6v.2M119.4 143.8h.2M119.4 143.6l.2 .1M119.6 143.7v.1"/>
<path d="M119.6 143.7h.1M119.6 143.8h.1M119.6 143.8h-.2M119.6 143.6h.1M119.6 143.8l.1 .1M119.6 143.6v.1M119.7 143.9h.1M119.7 143.5v.1M119.7 143.6h-.1M119.7 143.6h.1M119.7 144v.1M119.7 144.1h.2"/>
<path d="M119.7 143.3h.2M119.7 143.3v.2M119.7 143.5h.1M119.7 143.8h.1M119.7 143.9v.1M119.7 143.8v.1M119.7 143.8l.1 .1M119.7 143.6l-.1 .1M119.7 143.3l.1 .1M119.8 143.5h.1M119.8 143.9h.1M119.8 143.4h.1"/>
<path d="M119.8 144h.1M119.8 143.5l-.1 .1M119.8 143.9l-.1 .1M119.8 144l-.1 .1M119.8 143.4v.1M119.8 143.9v.1M119.9 143.9h.1M119.9 143.5h.1M119.9 143.5v.1M119.9 143.9v.1M119.9 144v.1M119.9 143.4v.1"/>
<path d="M119.9 143.3v.2M119.9 143.3v.1M119.9 143.6h.1M119.9 143.8h.1M119.9 143.8l.1 .1M119.9 143.6l.2 .1M119.9 143.8v.1M120 143.9h-.1M120 143.9h.1M120 143.6h.1M120 143.5v.1M120 143.5l-.1 .1"/>
<path d="M120 143.6h-.1M120.1 143.8l-.1 .1M120.1 143.7h.1M120.1 143.8h.1M120.1 143.6h.1M120.1 143.6v.1M120.1 143.8h-.2M120.1 143.6h.2M120.1 143.7v.1M120.1 143.8h.2M120.3 143.8h-.2M120.3 143.6v.2"/>
<path d="M120.3 143.6l-.2 .1M122.5 142.1a5.9 5.9 0 0 1-2.7 4.7M130.4 142.1a13.8 13.8 0 0 1-6.6 11.6M132.3 142.1a15.8 15.8 0 0 1-7.6 13.2M133.9 141.8l-.1 .2-.3 .1h-14.4M139.7 152.3v2h-1.1M140.3 150.7h.8M141.1 148v2.7M141.6 146l.1 .2v4a.49 .49 0 0 1-.6 .5M141.7 146.4l1.4 .7M143.1 147.1l.1 .1M143.1 147.1v2.3"/>
<path d="M143.1 149.4l-1.4 .7M143.2 149.3l-.1 .1M143.2 147.2v2.1M143.2 149.3h.4M143.2 147.2h.4M143.6 147.2h.2v2.1h-.2M143.6 147.2v2.1M173 140.5l1.1 .3M173.4 148a3.3 3.3 0 0 0 1.4 3.6h.6M173.4 148h.2M173.6 145.5a5.3 5.3 0 0 0 .3 6.4 1.78 1.78 0 0 0 2.8-.9l.4-1M173.7 144.4a2.13 2.13 0 0 0-2.9 1.4 6.1 6.1 0 0 0 .5 6.2l.6 .6 .6 .2 2.8-.5"/>
<path d="M174.1 140.7l-1.5-.2-1.2 .6M174.5 148.5l.5 1.4h1M174.5 148.5h1M175.5 148.5l.3 .7M175.8 147.9l-.1 .5 .1 .8M175.8 147.9l-.3 .6M175.8 149.2l.2 .7M175.8 149.2a.81 .81 0 0 0 .7 .7M176 149.9h.5M176 147.2h.5M176 147.2h-1l-.5 1.3M176 147.2l-.2 .7"/>
<path d="M176.5 147.2a.81 .81 0 0 0-.7 .7M176.5 147.2a.8 .8 0 0 1 .7 .7M176.5 147.2h.4l.3 .7M177.2 149.2a.8 .8 0 0 1-.7 .7M177.2 147.9l.1 .5-.1 .8M177.2 149.2l-.3 .7h-.4M177.2 147.9l.1 .6-.1 .7M177.7 148.4a9.8 9.8 0 0 1-2.8 7.4l-.9 .5-1 .3M178 147.4a10.9 10.9 0 0 1-2.3 8 3.2 3.2 0 0 1-4.3 .6M178.3 146.6l-1.2 3.5a1.68 1.68 0 0 1-2.3 1.3 3.5 3.5 0 0 1-1.2-3.4M178.4 146.2a11.9 11.9 0 0 1-2.6 10.2l-.9 .6-1.4 .5M178.5 146l-.2 .6"/>
<path d="M180.1 143a16.3 16.3 0 0 1-1.1 13.4 5.2 5.2 0 0 1-5.4 2.7 7.3 7.3 0 0 1-4.6-5.1 15.6 15.6 0 0 1 1.7-14.1 5.1 5.1 0 0 1 3.7-2.1 6 6 0 0 0-5 3.9 16.1 16.1 0 0 0 .7 14.9 5.2 5.2 0 0 0 4.5 2.6"/>
<circle cx="22.2" cy="57.8" r=".51"/>
<circle cx="35.1" cy="72.1" r=".5"/>
<circle cx="38.8" cy="76.2" r=".63"/>
<circle cx="38.9" cy="76.3" r="1.11"/>
<circle cx="42.2" cy="80" r="1.11"/>
<circle cx="42.3" cy="80" r=".63"/>
<circle cx="56.6" cy="80.7" r=".63"/>
<circle cx="56.6" cy="80.8" r="1.1"/>
<circle cx="78.2" cy="81.9" r=".64"/>
<circle cx="78.2" cy="81.9" r="1.12"/>
<circle cx="79.6" cy="93.3" r="1.44"/>
<circle cx="79.6" cy="93.3" r=".65"/>
<circle cx="87" cy="98" r=".49"/>
<circle cx="92.3" cy="93.3" r="1.29"/>
<circle cx="97" cy="98.5" r=".5"/>
<circle cx="102.6" cy="85.8" r=".92"/>
<circle cx="102.6" cy="85.8" r="1.44"/>
<circle cx="180.2" cy="99.8" r=".68"/>
<circle cx="190.4" cy="97" r=".64"/>
<circle cx="191.6" cy="99.1" r=".67"/>
<circle cx="88.4" cy="105.3" r=".65"/>
<circle cx="88.4" cy="105.3" r="1.45"/>
<circle cx="102.6" cy="100.7" r="1.45"/>
<circle cx="102.6" cy="100.7" r=".93"/>
<circle cx="131.5" cy="110.9" r=".69"/>
<circle cx="131.5" cy="118.3" r=".69"/>
<circle cx="131.5" cy="118.3" r=".6"/>
<circle cx="131.5" cy="110.9" r=".6"/>
<circle cx="147.5" cy="111.2" r=".6"/>
<circle cx="147.5" cy="116.3" r=".6"/>
<circle cx="147.5" cy="111.3" r=".69"/>
<circle cx="147.5" cy="116.3" r=".69"/>
<circle cx="160.3" cy="116.3" r=".69"/>
<circle cx="160.3" cy="111.3" r=".69"/>
<circle cx="160.3" cy="111.2" r=".59"/>
<circle cx="160.3" cy="116.3" r=".59"/>
<circle cx="179.9" cy="118.2" r=".67"/>
<circle cx="186.5" cy="109.1" r="1.29"/>
<circle cx="186.5" cy="109.1" r="2.39"/>
<circle cx="186.5" cy="109.1" r="1.6"/>
<circle cx="191.5" cy="116.9" r=".39"/>
<circle cx="191.6" cy="116.9" r="3.8"/>
<circle cx="197.4" cy="106.4" r=".67"/>
<circle cx="199.2" cy="109.1" r=".66"/>
<circle cx="212" cy="118.4" r="1.1"/>
<circle cx="212" cy="118.4" r=".63"/>
<circle cx="116.5" cy="138" r=".89"/>
<circle cx="116.5" cy="138" r=".93"/>
<circle cx="147.5" cy="121.4" r=".6"/>
<circle cx="147.6" cy="121.4" r=".7"/>
<circle cx="160.3" cy="121.4" r=".59"/>
<circle cx="160.3" cy="121.4" r=".7"/>
<circle cx="176.2" cy="123" r="1.1"/>
<circle cx="176.2" cy="128.5" r=".52"/>
<circle cx="176.2" cy="122.9" r=".63"/>
<circle cx="187.9" cy="120.2" r=".68"/>
<circle cx="190.4" cy="121.2" r=".64"/>
<circle cx="113.2" cy="143.7" r=".9"/>
<circle cx="113.2" cy="143.7" r=".95"/>
<circle cx="116.5" cy="141.8" r="1.3"/>
<circle cx="116.5" cy="141.8" r="18.7"/>
<circle cx="116.5" cy="141.8" r=".8"/>
<circle cx="116.5" cy="141.8" r="17.8"/>
<circle cx="116.5" cy="141.8" r="25.4"/>
<circle cx="116.5" cy="141.8" r="22.1"/>
<circle cx="116.5" cy="141.8" r="2.59"/>
<circle cx="119.8" cy="143.7" r=".95"/>
<circle cx="119.8" cy="143.7" r=".89"/>
</g>
<g font-size="7.1">
<text x="203" y="198.7">A</text>
<text x="263.2" y="198.9">E</text>
</g>
<text font-size="4.9" x="219.8" y="196.7">EML2322L-A-000</text>
<g font-size="4.2">
<text x="131.9" y="24.8">(48.4)</text>
<text x="164.1" y="63.7">GROUP NUMBER WRITTEN ON BOTH SIDES</text>
<text x="164.1" y="67.9">OF HOPPER IN SHARPIE MARKER</text>
<text x="224.2" y="154.8">NOTES:</text>
<text x="224.2" y="158.9">1. DIMS IN INCHES</text>
<text x="224.2" y="163.1">2. QTY: 1</text>
</g>
<text font-size="3.9" x="202.7" y="174.9">FINAL TOTAL ASSEMBLY - OUTSTRETCHED</text>
<g font-size="3.5">
<text x="201.2" y="170.7">TITLE:</text>
<text x="216" y="181.4">NAN LIN</text>
<text x="202" y="190.7">SIZE</text>
<text x="210.6" y="190.6">DWG. NO.</text>
<text x="216" y="186.2">NAN LIN</text>
<text x="262.4" y="190.9">REV</text>
<text x="202.9" y="204.6">SCALE: 1:5</text>
<text x="248.1" y="204.6">SHEET 3 OF 10</text>
</g>
<g font-size="3.2">
<text x="152.7" y="185.7">TOLERANCE UNLESS NOTED</text>
<text x="145.5" y="191.5">DIMENSION</text>
<text x="168.1" y="190.5">PLACES IN DIMENSION</text>
<text x="149.4" y="194.6">TYPE</text>
<text x="169.8" y="194.6">0.0</text>
<text x="179.8" y="194.6">0.00</text>
<text x="190.7" y="194.6">0.000</text>
<text x="144.7" y="199.6">LOCATIONAL</text>
<text x="168.7" y="199.4">0.050</text>
<text x="180.2" y="199.4">0.020</text>
<text x="191.3" y="199.5">0.005</text>
<text x="146.5" y="204.6">ANGULAR</text>
<text x="170.4" y="204.2">5</text>
<text x="181.5" y="204.6">2</text>
<text x="193.1" y="204.6">0.5</text>
<text x="44.2" y="210.4">5</text>
<text x="94.6" y="210.3">4</text>
<text x="143.1" y="210.4">3</text>
<text x="193.2" y="210.3">2</text>
<text x="245.4" y="210.6">1</text>
</g>
<text font-size="3" x="14" y="213.5">SOLIDWORKS Educational Product. For Instructional Use Only.</text>
<g font-size="2.3">
<text x="200.8" y="185.7">DESIGNED</text>
<text x="201" y="180.9">DRAWN</text>
</g>
</svg>
